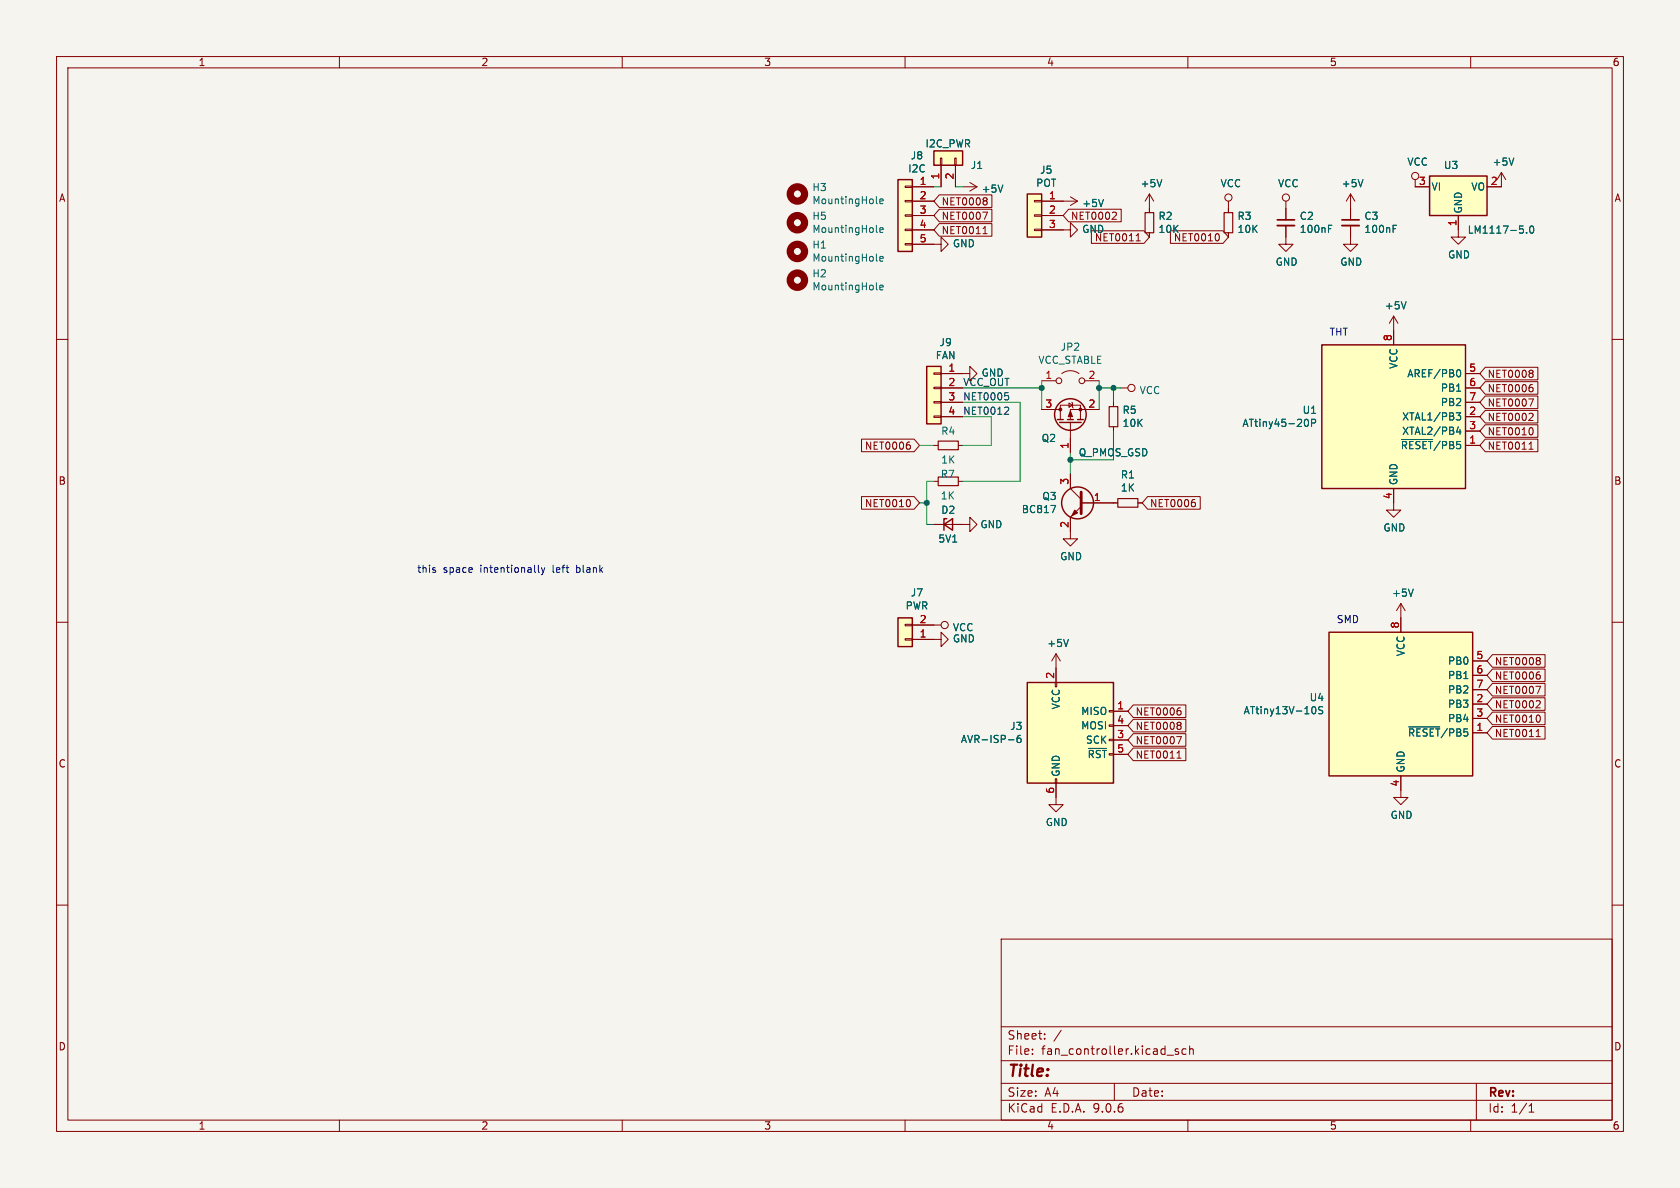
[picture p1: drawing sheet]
<svg xmlns="http://www.w3.org/2000/svg" width="297mm" height="210mm" viewBox="0 0 297 210" stroke-linecap="round" stroke-linejoin="round" font-family="sans-serif">
<path d="M0 0h297v210h-297z" fill="#f5f4ef" stroke="#f5f4ef" stroke-width=".18"/>
<g fill="none" stroke="#840000" stroke-width=".18">
<path d="M10 10h277v190h-277zM12 12h273v186h-273zM60 10v2M110 10v2M160 10v2M210 10v2M260 10v2M10 60h2M285 60h2M10 110h2M285 110h2M10 160h2"/>
<path d="M177 166h108v32h-108zM285 160h2M60 198v2M110 198v2M160 198v2M177 194.5h108M177 191.5h108M177 187.5h108M177 181.5h108M182.5 186.3v.1M182.5 185.5v.1M184.7 183.6v.1"/>
<path d="M184.7 182.8v.1M187.6 182.1l-1.3 2M197 191.5v3M206.3 186.5h1.2M208.3 185.5l-.3-.1-.3 .2 .1 .2 .5 .2v.3h-.6M209.7 185.5l-.5-.1-.2 .3v.4l.1 .2h.6M210 198v2M210.3 185.5l.2-.1 .4 .1 .1 .9M210.3 184.9v1.5M260 198v2M261 191.5v6.5M270.3 196.6h.9"/>
<path d="M270.3 195.5l.4-.4v1.5"/>
</g>
<circle cx="141" cy="49.5" r="1.27" fill="none" stroke="#840000" stroke-width="1.3"/>
<path d="M154.9 51.1l.2 .2M155.5 50.8l.6-.1v-.2l-.4-.1-.2 .2 .1 .6h.5" fill="none" stroke="#006464" stroke-width=".18"/>
<path d="M158.7 109.2h2.6v5.1h-2.6z" fill="#ffffc2"/>
<path d="M166.9 92.7l1.5-1v2zM167.4 91.7h-.5v2M158.7 109.2h2.6v5.1h-2.6z" fill="none" stroke="#840000" stroke-width=".25"/>
<g fill="none" stroke="#840000" stroke-width=".18">
<path d="M203.2 34.3v3.3M203.2 34.3l-.8 1.3M203.2 34.3l.8 1.3M217.2 35.6v2M227.3 35.6v1.2M238.8 34.3l-.8 1.3M238.8 34.3l.7 1.3M238.8 34.3v2.5M265.4 30.5l-.7 1.3M265.4 30.5l.8 1.3M265.4 30.5v2.5M203.2 41.1v.8"/>
<path d="M217.2 41.1v.8M257.8 40.6v1.3h1.3l-1.3 1.3-1.3-1.3h1.3M198.1 68.6h1.3M165.1 92.7h5.1M160 112.9h1.3v.3h-1.3zM160 110.4h1.3v.2h-1.3zM161.3 113h3.8M161.3 110.5h3.8"/>
<circle cx="217.2" cy="34.9" r=".63"/>
<circle cx="227.3" cy="34.9" r=".63"/>
<circle cx="200" cy="68.6" r=".63"/>
</g>
<circle cx="141" cy="44.4" r="1.27" fill="none" stroke="#840000" stroke-width="1.3"/>
<path d="M205.4 31.7l-.4 1.3M241 31.7l-.5 1.3M267.6 27.9l-.4 1.3M154.9 46l.2 .2M155.5 45.7l.6-.1v-.2l-.4-.1-.2 .2 .1 .6h.5" fill="none" stroke="#006464" stroke-width=".18"/>
<path d="M202.4 37.6h1.6v3.5h-1.6zM216.4 37.6h1.5v3.5h-1.5z" fill="none" stroke="#840000" stroke-width=".2"/>
<path d="M252.7 31.1h10.2v7h-10.2z" fill="#ffffc2"/>
<path d="M252.7 31.1h10.2v7h-10.2z" fill="none" stroke="#840000" stroke-width=".25"/>
<g fill="none" stroke="#840000" stroke-width=".18">
<path d="M227.3 39.9v3.3h1.3l-1.3 1.3-1.2-1.3h1.2M227.3 36.8v2.1M250.2 31.8v1.2h2.5M257.8 38.1v2.5M262.9 33h2.5M238.8 41.9v1.3h1.2l-1.2 1.3-1.3-1.3h1.3M246.4 55.9l-.8 1.3M246.4 55.9l.7 1.3M246.4 55.9v2.5M165.1 113h1.3v-1.2l1.2 1.2-1.2 1.3v-1.3"/>
<circle cx="250.2" cy="31.1" r=".63"/>
</g>
<path d="M234.9 39.8h.6M234.9 40.4h.4M248.6 53.3l-.4 1.3M269.9 41.1v.1M270.5 40.1l.2-.2a.68 .68 0 0 1 .5 .7 .68 .68 0 0 1-.5 .6l-.2-.1-.1-.4z" fill="none" stroke="#006464" stroke-width=".18"/>
<path d="M225.8 38.9h3.1" fill="none" stroke="#840000" stroke-width=".3"/>
<path d="M225.8 39.9h3.1" fill="none" stroke="#840000" stroke-width=".33"/>
<path d="M233.7 61h25.4v25.4h-25.4z" fill="#ffffc2"/>
<path d="M233.7 61h25.4v25.4h-25.4z" fill="none" stroke="#840000" stroke-width=".25"/>
<g fill="none" stroke="#840000" stroke-width=".18">
<path d="M238.8 36.8v2.1M238.8 39.9v2M246.4 58.4v2.6M259.1 66h2.5M259.1 68.6h2.5M259.1 71.1h2.5M259.1 73.7h2.5M259.1 76.2h2.5M259.1 78.7h2.5M246.4 86.4v3.8h1.2l-1.2 1.2-1.3-1.2h1.3M165.1 110.5h1.3"/>
<circle cx="167" cy="110.5" r=".63"/>
</g>
<path d="M246.3 39.8h.6M246.3 40.4h.4M230.8 74.2l.1-.1a.68 .68 0 0 1 .4 .6 .68 .68 0 0 1-.4 .7l-.1-.1M231.9 74.8l.6-.1 .1-.2-.1-.3-.6-.1v1.3M247.8 77.7h5.5M257.4 73h.8l-.4 .5 .4 .1v.5l-.2 .1h-.5M257.7 65.4l.1-.1a.68 .68 0 0 1 .4 .7 .68 .68 0 0 1-.4 .6h-.1M257.8 75.4l-.3 1h.8M258.1 75.9v.9" fill="none" stroke="#006464" stroke-width=".18"/>
<path d="M237.2 38.9h3.1" fill="none" stroke="#840000" stroke-width=".3"/>
<path d="M237.2 39.9h3.1" fill="none" stroke="#840000" stroke-width=".33"/>
<path d="M234.9 111.8h25.4v25.4h-25.4z" fill="#ffffc2"/>
<path d="M234.9 111.8h25.4v25.4h-25.4z" fill="none" stroke="#840000" stroke-width=".25"/>
<path d="M196.8 88.9h.8M201.2 88.9h.7M247.6 106.7v5.1M247.6 106.7l-.7 1.3M247.6 106.7l.8 1.3M260.3 116.8h2.6M260.3 119.4h2.6M247.6 137.2v3.8h1.3l-1.3 1.2-1.2-1.2h1.2M260.3 121.9h2.6M260.3 124.5h2.6M260.3 127h2.6M260.3 129.5h2.6" fill="none" stroke="#840000" stroke-width=".18"/>
<path d="M249.8 104.1l-.4 1.3M232.1 125l.1-.1a.68 .68 0 0 1 .4 .6 .68 .68 0 0 1-.4 .7l-.1-.1M233.8 125l-.4-.1-.2 .1v.4l.5 .2 .1 .3-.2 .3-.5-.1M249 128.5h5.5" fill="none" stroke="#006464" stroke-width=".18"/>
<path d="M197.6 88.1h3.6v1.6h-3.6z" fill="none" stroke="#840000" stroke-width=".2"/>
<path d="M181.6 120.7h15.2v17.7h-15.2z" fill="#ffffc2"/>
<g fill="none" stroke="#840000" stroke-width=".18">
<path d="M165.1 43.2h1.3v-1.3l1.2 1.3-1.2 1.3v-1.3M184.1 72.4h3.4M187.5 74.2v-2.6h3.5v2.6M189 71.2l.6 .4-.6 .4zM189.2 74.7v5.3M189.5 71.1l.1 .1v.8l.1 .1M194.3 72.4h-5.1v1.8M170.2 92.7h1.2v-1.3l1.3 1.3-1.3 1.3v-1.3M189.2 83.8v2.6l1.9 1.9M191.1 89.5l-1.9 1.9v3.9h1.3l-1.3 1.2-1.2-1.2h1.2M191.1 88.9h5.7M186.7 115.6v5.1"/>
<path d="M186.7 115.6l-.8 1.2M186.7 115.6l.8 1.2M186.6 120.7h.2v.7h-.2zM186.6 137.7h.2v.7h-.2zM186.7 138.4v3.8h1.3l-1.3 1.3-1.3-1.3h1.3M196.1 125.6h.7v.3h-.7zM196.1 128.1h.7v.3h-.7zM196.1 130.7h.7v.2h-.7zM196.8 125.7h2.6M196.8 128.3h2.6M196.8 130.8h2.6M196.8 133.4h2.6"/>
</g>
<g fill="none" stroke="#840000" stroke-width=".25">
<path d="M186.9 74.2h1.1M187.3 74.7h3.8M188.7 74.2h1M190.5 74.2h1M181.6 120.7h15.2v17.7h-15.2z"/>
<circle cx="189.2" cy="73.3" r="2.79"/>
<circle cx="190.5" cy="88.9" r="2.82"/>
</g>
<path d="M154.9 35.8l.2 .2M155.5 35.6l.6-.1v-.3h-.4l-.2 .1 .1 .7h.5M154.9 40.9l.2 .2M155.5 40.7l.6-.2v-.2l-.4-.1-.2 .2 .1 .6h.5M185.8 89.4h.8l-.5 1.2M188.9 113l-.4 1.3M178.3 130.8h1M180.4 130l-.4 .1a.86 .86 0 0 0 0 1.2l.5-.2v-.4l-.2-.2h-.3l-.2 .2M192.4 132.3h3.2" fill="none" stroke="#006464" stroke-width=".18"/>
<path d="M191.1 87v3.8" fill="none" stroke="#840000" stroke-width=".51"/>
<g fill="#840000" stroke="#840000" stroke-width=".18">
<path d="M190 90.2l.5 .5-1 .5z"/>
<path d="M189.2 72.6l.4 1.1h-.8z"/>
<circle cx="187.5" cy="72.4" r=".25"/>
<circle cx="191" cy="72.4" r=".25"/>
</g>
<g fill="none" stroke="#840000" stroke-width="1.3">
<circle cx="141" cy="34.3" r="1.27"/>
<circle cx="141" cy="39.4" r="1.27"/>
</g>
<path d="M158.7 31.8h2.6v12.7h-2.6z" fill="#ffffc2"/>
<path d="M158.7 31.8h2.6v12.7h-2.6z" fill="none" stroke="#840000" stroke-width=".25"/>
<path d="M160 32.9h1.3v.2h-1.3zM160 35.4h1.3v.3h-1.3zM160 38h1.3v.2h-1.3zM161.3 33h3.8M161.3 35.6h3.8M161.3 38.1h3.8M160 40.5h1.3v.3h-1.3zM160 43.1h1.3v.2h-1.3zM161.3 40.6h3.8M161.3 43.2h3.8" fill="none" stroke="#840000" stroke-width=".18"/>
<path d="M165.1 26.7h5.1v2.5h-5.1z" fill="#ffffc2"/>
<path d="M165.1 26.7h5.1v2.5h-5.1z" fill="none" stroke="#840000" stroke-width=".25"/>
<path d="M166.2 27.9h.3v1.3h-.3zM166.4 29.2v3.8M168.8 27.9h.2v1.3h-.2zM168.9 29.2v3.8M170.2 33h2.5M171.4 32.3l1.3 .7M172.7 33l-1.3 .8M196.8 71.1v.8M196.8 75.4v.8" fill="none" stroke="#840000" stroke-width=".18"/>
<path d="M177.3 32.7l-.4 1.3" fill="none" stroke="#006464" stroke-width=".18"/>
<path d="M196.1 71.9h1.5v3.5h-1.5z" fill="none" stroke="#840000" stroke-width=".2"/>
<path d="M181.6 34.3h2.5v7.6h-2.5z" fill="#ffffc2"/>
<path d="M181.6 34.3h2.5v7.6h-2.5z" fill="none" stroke="#840000" stroke-width=".25"/>
<path d="M182.9 35.4h1.2v.3h-1.2zM182.9 38h1.2v.2h-1.2zM184.1 35.6h6.4M184.1 38.1h3.9M189.2 34.8l1.3 .8M190.5 35.6l-1.3 .7M182.9 40.5h1.2v.3h-1.2zM184.1 40.6h5.1v-1.2l1.3 1.2-1.3 1.3v-1.3M165.1 78.7h.8M169.4 78.7h.8" fill="none" stroke="#840000" stroke-width=".18"/>
<path d="M195.1 35.3l-.5 1.2" fill="none" stroke="#006464" stroke-width=".18"/>
<path d="M165.9 78h3.5v1.5h-3.5z" fill="none" stroke="#840000" stroke-width=".2"/>
<path d="M163.8 64.8h2.6v10.1h-2.6z" fill="#ffffc2"/>
<path d="M163.8 64.8h2.6v10.1h-2.6z" fill="none" stroke="#840000" stroke-width=".25"/>
<g fill="none" stroke="#840000" stroke-width=".18">
<path d="M161.3 33h3.8M161.3 35.6h3.8M161.3 38.1h3.8M166.1 34.4h9.3v2.3h-9.3l-1-1.1zM166.1 39.5h9.3v2.3h-9.3l-1-1.2zM166.1 37h9.3v2.2h-9.3l-1-1.1zM166.4 29.2v3.8M168.9 29.2v3.8M173.7 37.5h.9l-.6 1.3M174.3 35l.2 .2-.2 .3 .2 .2v.3l-.2 .2M184.1 35.6h3.9M184.1 38.1h3.9"/>
<path d="M188.9 37h9.3v2.2h-9.3l-.9-1.1zM197.1 37.5l.3 .2-.1 .3-.7 .8h.8M203.2 36.8v.8M217.2 36.8v.8M227.3 36.8v2.1M227.3 39.9v2M238.8 36.8v2.1M238.8 39.9v2M250.2 33h2.5M257.8 38.1v2.5M262.9 33h2.5M161.3 40.6h3.8"/>
<path d="M161.3 43.2h3.8M173.8 41.3h.7M174 40.2l.2-.2v1.3M184.1 40.6h3.9M192.9 40.8h9.3l1 1.1-1 1.1h-9.3zM200.9 42.6h.7M201.1 41.5l.1-.2v1.3M203.2 41.1v.8M206.9 40.8h9.3l1 1.1-1 1.1h-9.3zM215.4 41.4l.2 .4-.2 .7M217.2 41.1v.8M246.4 58.4v2.6"/>
<path d="M152.3 77.6h9.3l1 1.1-1 1.2h-9.3zM160.6 78.1h.2M160.7 78.6l.2 .3v.3l-.2 .2M165.1 65.9h1.3v.3h-1.3zM165.1 68.5h1.3v.2h-1.3zM165.1 71h1.3v.2h-1.3zM165.1 73.5h1.3v.3h-1.3zM166.4 66h5v-1.2l1.3 1.2-1.3 1.3v-1.3M166.4 68.6h3.8M166.4 71.1h3.8M166.4 73.7h3.8M184.1 67.3h2.6"/>
<path d="M184.1 72.4h2.6M187.7 66a2.54 2.54 0 0 1 3.1 0M189.2 77.5v2.5M191.8 67.3h2.5M191.8 72.4h2.5M196.8 71.1v.8M196.8 75.4v.8M259.1 66h2.5M259.1 68.6h2.5M259.1 71.1h2.5M259.1 73.7h2.5M259.1 76.2h2.5"/>
<path d="M259.1 78.7h2.5M262.6 70h9.3v2.2h-9.3l-1-1.1zM262.6 72.5h9.3v2.3h-9.3l-1-1.1zM262.6 75.1h9.3v2.2h-9.3l-1-1.1zM262.6 77.6h9.3v2.3h-9.3l-1-1.2zM262.6 67.5h9.3v2.2h-9.3l-1-1.1zM262.6 64.9h9.3v2.3h-9.3l-1-1.2zM270.2 70.5h.9l-.6 1.3M270.3 79.4h.7M270.5 78.3l.2-.2v1.3M270.8 65.4l.2 .3-.2 .3 .2 .2v.3l-.2 .2M270.8 73.1l.2 .2v.3l-.8 .7h.8"/>
<path d="M270.9 68.5l.1 .2-.1 .5M270.9 75.7l.1 .4-.1 .6M152.3 87.8h9.3l1 1.1-1 1.1h-9.3zM160.8 88.4l.1 .4-.1 .7M165.1 85.1h.8M165.1 92.7h1.8M168.4 92.7h1.8M169.4 85.1h.8M189.2 83.8v2.6M189.2 91.4v2.6M191.1 88.9h6.5M201.2 88.9h.7"/>
<path d="M202.9 87.8h9.3v2.2h-9.3l-1-1.1zM211.2 88.8l.1 .2-.1 .5M246.4 86.4v2.5M161.3 113h3.8M161.3 110.5h3.8M186.7 118.1v2.6M247.6 109.2v2.6M260.3 116.8h2.6M260.3 119.4h2.6M263.8 118.3h9.3v2.2h-9.3l-.9-1.1zM263.8 115.7h9.3v2.3h-9.3l-.9-1.2zM272.1 116.2l.2 .3-.2 .3 .2 .2v.3l-.2 .2"/>
<path d="M272.2 119.3l.1 .2-.1 .5M186.7 138.4v2.6M196.8 125.7h2.6M196.8 128.3h2.6M196.8 130.8h2.6M196.8 133.4h2.6M200.3 124.6h9.3v2.2h-9.3l-.9-1.1zM200.3 129.7h9.3v2.2h-9.3l-.9-1.1zM200.3 127.2h9.3v2.2h-9.3l-.9-1.1zM200.3 132.2h9.3v2.3h-9.3l-.9-1.1zM208 130.2h.9l-.6 1.3M208.1 134h.7"/>
<path d="M208.3 132.9l.1-.1v1.2M208.6 127.7l.2 .2-.2 .3 .2 .3v.2l-.2 .2M208.7 125.7l.1 .2-.1 .4M247.6 137.2v2.5M260.3 121.9h2.6M260.3 124.5h2.6M260.3 127h2.6M260.3 129.5h2.6M263.8 125.9h9.3v2.2h-9.3l-.9-1.1zM263.8 120.8h9.3v2.2h-9.3l-.9-1.1zM263.8 128.4h9.3v2.3h-9.3l-.9-1.2zM263.8 123.3h9.3v2.3h-9.3l-.9-1.1z"/>
<path d="M271.5 121.3h.9l-.6 1.3M271.6 130.2h.7M271.8 129.1l.1-.2v1.3M272.1 123.9l.2 .2-.1 .3-.7 .7h.8M272.2 126.5l.1 .4-.1 .6"/>
<circle cx="187.2" cy="67.3" r=".51"/>
<circle cx="191.3" cy="67.3" r=".51"/>
</g>
<path d="M165.9 84.3h3.5v1.6h-3.5z" fill="none" stroke="#840000" stroke-width=".2"/>
<path d="M177.7 69.4h.6M178.1 69.9l.2 .3v.3l-.2 .2M178.1 72l.2 .2v.3l-.8 .7h.8" fill="none" stroke="#0f0f0f" stroke-width=".18"/>
<g fill="none" stroke="#009600" stroke-width=".18">
<path d="M165.1 33h1.3M168.9 33h1.3M162.6 78.7h2.5M170.2 68.6h13.9M170.2 71.1h10.1v14h-10.1M170.2 73.7h5.1v5h-5.1M184.1 67.3v5.1M194.3 67.3v5.1M194.3 68.6h3.8M196.8 68.6v2.5M196.8 76.2v5.1h-7.6M162.6 88.9h1.2"/>
<path d="M165.1 85.1h-1.3v7.6h1.3M189.2 80v3.8"/>
</g>
<path d="M95.2 99.9v1.1l.1 .2M77 100.8v.3M95.7 100.3l.3 .9M96 101.2l-.3 .4M96.3 100.3l-.3 .9" fill="none" stroke="#0000c2" stroke-width=".18"/>
<g fill="none" stroke="#006464" stroke-width=".18">
<path d="M177.3 32.7l-.4 1.3M195.1 35.3l-.5 1.2M205.4 31.7l-.4 1.3M234.9 39.8h.6M241 31.7l-.5 1.3M246.3 39.8h.6M267.6 27.9l-.4 1.3M234.9 40.4h.4M246.3 40.4h.4M248.6 53.3l-.4 1.3M269.9 41.1v.1M270.5 40.1l.2-.2a.68 .68 0 0 1 .5 .7 .68 .68 0 0 1-.5 .6l-.2-.1-.1-.4z"/>
<path d="M230.8 74.2l.1-.1a.68 .68 0 0 1 .4 .6 .68 .68 0 0 1-.4 .7l-.1-.1M231.9 74.8l.6-.1 .1-.2-.1-.3-.6-.1v1.3M247.8 77.7h5.5M257.4 73h.8l-.4 .5 .4 .1v.5l-.2 .1h-.5M257.7 65.4l.1-.1a.68 .68 0 0 1 .4 .7 .68 .68 0 0 1-.4 .6h-.1M257.8 75.4l-.3 1h.8M258.1 75.9v.9M185.8 89.4h.8l-.5 1.2M188.9 113l-.4 1.3M249.8 104.1l-.4 1.3M178.3 130.8h1M180.4 130l-.4 .1a.86 .86 0 0 0 0 1.2l.5-.2v-.4l-.2-.2h-.3l-.2 .2"/>
<path d="M192.4 132.3h3.2M232.1 125l.1-.1a.68 .68 0 0 1 .4 .6 .68 .68 0 0 1-.4 .7l-.1-.1M233.8 125l-.4-.1-.2 .1v.4l.5 .2 .1 .3-.2 .3-.5-.1M249 128.5h5.5"/>
</g>
<g fill="#009600" stroke="#009600" stroke-width=".18">
<circle cx="189.2" cy="81.3" r=".46"/>
<circle cx="194.3" cy="68.6" r=".46"/>
<circle cx="196.8" cy="68.6" r=".46"/>
<circle cx="184.1" cy="68.6" r=".46"/>
<circle cx="163.8" cy="88.9" r=".46"/>
</g>
<text font-size="2.8" fill="#840000" x="178" y="190.9">Title:</text>
<g font-size="2.1" fill="#840000">
<text x="178" y="184">Sheet:</text>
<text x="178" y="186.7">File:</text>
<text x="184.1" y="186.7">fan_controller.kicad_sch</text>
<text x="178" y="196.9">KiCad</text>
<text x="178" y="194.1">Size:</text>
<text x="184.7" y="194.1">A4</text>
<text x="185.7" y="196.9">E.D.A.</text>
<text x="193.3" y="196.9">9.0.6</text>
<text x="200" y="194.1">Date:</text>
<text x="263" y="194.3">Rev:</text>
<text x="263" y="196.9">Id:</text>
<text x="267.1" y="196.9">1/1</text>
</g>
<g font-size="1.8" fill="#840000">
<text x="35" y="11.9">1</text>
<text x="85" y="11.9">2</text>
<text x="135" y="11.9">3</text>
<text x="185" y="11.9">4</text>
<text x="235" y="11.9">5</text>
<text x="285" y="11.9">6</text>
<text x="10.3" y="35.9">A</text>
<text x="285.3" y="35.9">A</text>
<text x="166.4" y="36.5">NET0008</text>
<text x="166.4" y="41.6">NET0011</text>
<text x="166.4" y="39.1">NET0007</text>
<text x="189.2" y="39.1">NET0002</text>
<text x="193.4" y="42.9">NET0011</text>
<text x="207.4" y="42.9">NET0010</text>
<text x="262.9" y="69.5">NET0006</text>
<text x="262.9" y="67">NET0008</text>
<text x="262.9" y="72.1">NET0007</text>
<text x="262.9" y="74.6">NET0002</text>
<text x="262.9" y="77.2">NET0010</text>
<text x="152.8" y="79.7">NET0006</text>
<text x="262.9" y="79.7">NET0011</text>
<text x="10.3" y="85.9">B</text>
<text x="152.8" y="89.9">NET0010</text>
<text x="203.2" y="89.9">NET0006</text>
<text x="285.3" y="85.9">B</text>
<text x="264.2" y="117.8">NET0008</text>
<text x="264.2" y="120.3">NET0006</text>
<text x="264.2" y="122.9">NET0007</text>
<text x="264.2" y="125.4">NET0002</text>
<text x="200.7" y="126.7">NET0006</text>
<text x="200.7" y="131.8">NET0007</text>
<text x="200.7" y="129.2">NET0008</text>
<text x="264.2" y="128">NET0010</text>
<text x="264.2" y="130.5">NET0011</text>
<text x="10.3" y="135.9">C</text>
<text x="200.7" y="134.3">NET0011</text>
<text x="285.3" y="135.9">C</text>
<text x="10.3" y="185.9">D</text>
<text x="285.3" y="185.9">D</text>
<text x="35" y="199.9">1</text>
<text x="85" y="199.9">2</text>
<text x="135" y="199.9">3</text>
<text x="185" y="199.9">4</text>
<text x="235" y="199.9">5</text>
<text x="285" y="199.9">6</text>
</g>
<g font-size="1.8" fill="#006464">
<text x="160.9" y="28.4">J8</text>
<text x="163.5" y="26.3">I2C_PWR</text>
<text x="248.7" y="29.5">VCC</text>
<text x="263.8" y="29.5">+5V</text>
<text x="143.5" y="34">H3</text>
<text x="160.5" y="30.7">I2C</text>
<text x="171.5" y="30.1">J1</text>
<text x="173.4" y="34.3">+5V</text>
<text x="183.1" y="33.2">POT</text>
<text x="183.8" y="30.9">J5</text>
<text x="201.5" y="33.3">+5V</text>
<text x="215.7" y="33.3">VCC</text>
<text x="225.8" y="33.3">VCC</text>
<text x="237.1" y="33.3">+5V</text>
<text x="253" y="33.9">VI</text>
<text x="255.2" y="30.1">U3</text>
<text x="260" y="33.9">VO</text>
<text x="143.5" y="39.1">H5</text>
<text x="143.5" y="41.4">MountingHole</text>
<text x="143.5" y="36.3">MountingHole</text>
<text x="191.2" y="41.4">GND</text>
<text x="191.2" y="36.8">+5V</text>
<text x="204.7" y="39.1">R2</text>
<text x="204.7" y="41.4">10K</text>
<text x="218.7" y="39.1">R3</text>
<text x="218.7" y="41.4">10K</text>
<text x="229.7" y="39.1">C2</text>
<text x="229.7" y="41.4">100nF</text>
<text x="241.1" y="39.1">C3</text>
<text x="241.1" y="41.4">100nF</text>
<text x="258.7" y="37.8" transform="rotate(-90 258.7 37.8)">GND</text>
<text x="259.4" y="41.5">LM1117-5.0</text>
<text x="143.5" y="44.1">H1</text>
<text x="143.5" y="46.5">MountingHole</text>
<text x="168.4" y="43.9">GND</text>
<text x="225.4" y="47.2">GND</text>
<text x="236.9" y="47.2">GND</text>
<text x="255.9" y="45.9">GND</text>
<text x="143.5" y="49.2">H2</text>
<text x="143.5" y="51.5">MountingHole</text>
<text x="244.7" y="54.9">+5V</text>
<text x="165.3" y="63.7">FAN</text>
<text x="166" y="61.4">J9</text>
<text x="183.5" y="64.5">VCC_STABLE</text>
<text x="187.4" y="62.2">JP2</text>
<text x="247.2" y="65.3" transform="rotate(-90 247.2 65.3)">VCC</text>
<text x="173.4" y="66.8">GND</text>
<text x="201.4" y="69.9">VCC</text>
<text x="248.7" y="66.9">AREF/PB0</text>
<text x="254.6" y="69.4">PB1</text>
<text x="254.6" y="72">PB2</text>
<text x="166.3" y="77.1">R4</text>
<text x="198.4" y="73.4">R5</text>
<text x="198.4" y="75.7">10K</text>
<text x="219.5" y="75.7">ATtiny45-20P</text>
<text x="230.2" y="73.4">U1</text>
<text x="247.8" y="74.5">XTAL1/PB3</text>
<text x="247.8" y="77.1">XTAL2/PB4</text>
<text x="166.3" y="82.1">1K</text>
<text x="184" y="78.3">Q2</text>
<text x="190.6" y="80.9">Q_PMOS_GSD</text>
<text x="247.5" y="79.6">~{RESET}/PB5</text>
<text x="166.2" y="84.7">R7</text>
<text x="166.2" y="88.5">1K</text>
<text x="184.2" y="88.6">Q3</text>
<text x="198" y="84.8">R1</text>
<text x="198" y="87.1">1K</text>
<text x="247.2" y="85.9" transform="rotate(-90 247.2 85.9)">GND</text>
<text x="166.3" y="91">D2</text>
<text x="173.2" y="93.6">GND</text>
<text x="180.5" y="90.9">BC817</text>
<text x="244.5" y="94.2">GND</text>
<text x="165.8" y="96.1">5V1</text>
<text x="187.3" y="99.2">GND</text>
<text x="160" y="107.9">PWR</text>
<text x="160.9" y="105.6">J7</text>
<text x="246" y="105.7">+5V</text>
<text x="168.4" y="113.8">GND</text>
<text x="168.4" y="111.8">VCC</text>
<text x="185" y="114.6">+5V</text>
<text x="248.5" y="116.1" transform="rotate(-90 248.5 116.1)">VCC</text>
<text x="255.9" y="117.7">PB0</text>
<text x="187.6" y="125.5" transform="rotate(-90 187.6 125.5)">VCC</text>
<text x="231.4" y="124.2">U4</text>
<text x="255.9" y="120.2">PB1</text>
<text x="255.9" y="122.8">PB2</text>
<text x="255.9" y="125.3">PB3</text>
<text x="169.8" y="131.5">AVR-ISP-6</text>
<text x="178.5" y="129.2">J3</text>
<text x="191" y="126.6">MISO</text>
<text x="191" y="129.1">MOSI</text>
<text x="191.9" y="131.7">SCK</text>
<text x="219.8" y="126.5">ATtiny13V-10S</text>
<text x="248.8" y="130.4">~{RESET}/PB5</text>
<text x="255.9" y="127.9">PB4</text>
<text x="187.6" y="137.4" transform="rotate(-90 187.6 137.4)">GND</text>
<text x="192.2" y="134.2">~{RST}</text>
<text x="248.5" y="136.7" transform="rotate(-90 248.5 136.7)">GND</text>
<text x="184.8" y="146.2">GND</text>
<text x="245.7" y="145">GND</text>
</g>
<g font-size="1.8" fill="#a90000">
<text x="162.5" y="32.8">1</text>
<text x="162.5" y="35.3">2</text>
<text x="166.1" y="31.8" transform="rotate(-90 166.1 31.8)">1</text>
<text x="168.7" y="31.8" transform="rotate(-90 168.7 31.8)">2</text>
<text x="185.3" y="35.3">1</text>
<text x="250.8" y="32.8">3</text>
<text x="263.5" y="32.8">2</text>
<text x="162.5" y="37.8">3</text>
<text x="162.5" y="40.4">4</text>
<text x="185.3" y="37.8">2</text>
<text x="185.3" y="40.4">3</text>
<text x="257.6" y="40.1" transform="rotate(-90 257.6 40.1)">1</text>
<text x="162.5" y="42.9">5</text>
<text x="167.6" y="65.8">1</text>
<text x="246.1" y="60.4" transform="rotate(-90 246.1 60.4)">8</text>
<text x="259.6" y="65.8">5</text>
<text x="167.6" y="68.3">2</text>
<text x="167.6" y="70.9">3</text>
<text x="184.7" y="67.1">1</text>
<text x="192.3" y="67.1">2</text>
<text x="259.6" y="68.3">6</text>
<text x="259.6" y="70.9">7</text>
<text x="167.6" y="73.4">4</text>
<text x="184.7" y="72.1">3</text>
<text x="192.3" y="72.1">2</text>
<text x="259.6" y="73.4">2</text>
<text x="259.6" y="75.9">3</text>
<text x="189" y="79.4" transform="rotate(-90 189 79.4)">1</text>
<text x="259.6" y="78.5">1</text>
<text x="189" y="85.8" transform="rotate(-90 189 85.8)">3</text>
<text x="193.3" y="88.6">1</text>
<text x="246.1" y="88.3" transform="rotate(-90 246.1 88.3)">4</text>
<text x="189" y="93.4" transform="rotate(-90 189 93.4)">2</text>
<text x="162.5" y="112.8">1</text>
<text x="162.5" y="110.2">2</text>
<text x="247.4" y="111.2" transform="rotate(-90 247.4 111.2)">8</text>
<text x="260.9" y="116.6">5</text>
<text x="260.9" y="119.1">6</text>
<text x="186.4" y="120.1" transform="rotate(-90 186.4 120.1)">2</text>
<text x="197.4" y="125.5">1</text>
<text x="260.9" y="121.7">7</text>
<text x="260.9" y="124.2">2</text>
<text x="197.4" y="128">4</text>
<text x="197.4" y="130.6">3</text>
<text x="260.9" y="126.7">3</text>
<text x="260.9" y="129.3">1</text>
<text x="197.4" y="133.1">5</text>
<text x="186.4" y="140.4" transform="rotate(-90 186.4 140.4)">6</text>
<text x="247.4" y="139.1" transform="rotate(-90 247.4 139.1)">4</text>
</g>
<g font-size="1.8" fill="#0000c2">
<text x="234.9" y="59.4">THT</text>
<text x="73.7" y="101.4">this</text>
<text x="78.3" y="101.4">space</text>
<text x="85" y="101.4">intentionally</text>
<text x="98" y="101.4">left</text>
<text x="102.4" y="101.4">blank</text>
<text x="236.2" y="110.2">SMD</text>
</g>
<g font-size="1.8" fill="#0f0f0f">
<text x="170.2" y="68.3">VCC_OUT</text>
<text x="170.2" y="70.9">NET0005</text>
<text x="170.2" y="73.4">NET0012</text>
</g>
</svg>
